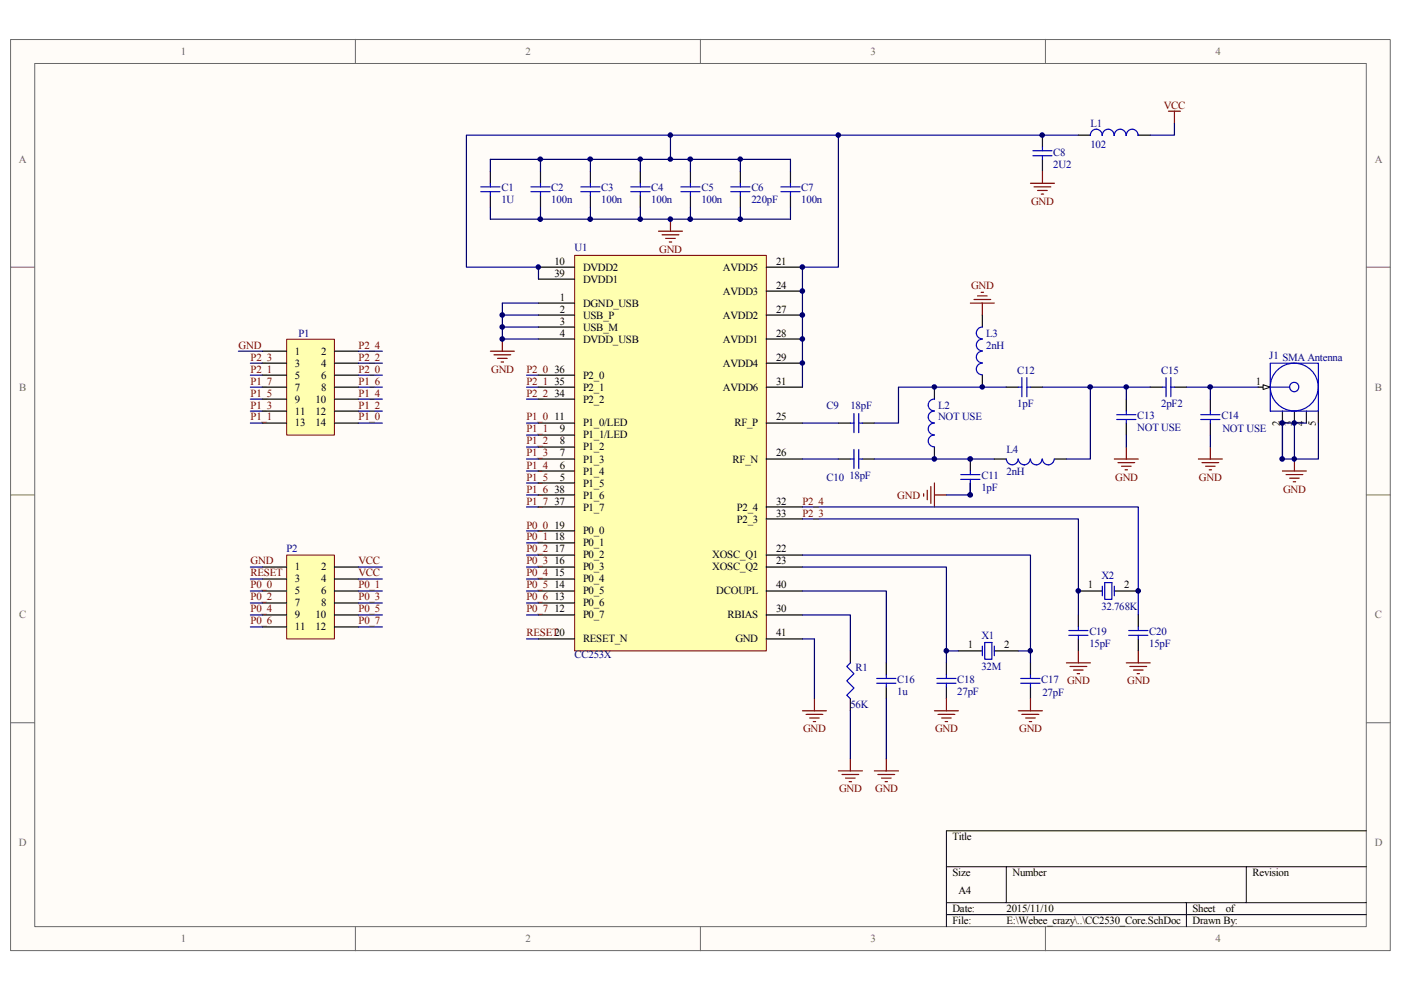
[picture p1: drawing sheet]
<svg xmlns="http://www.w3.org/2000/svg" width="297mm" height="210mm" viewBox="0 0 297 210" stroke-linecap="round" stroke-linejoin="round" font-family="sans-serif">
<path d="M2.3 8.4h292.5v193.1h-292.5z" fill="#fffcf8"/>
<path d="M2.2 8.4h292.6v193.1h-292.6z" fill="none" stroke="#696969" stroke-width=".21"/>
<path d="M7.4 13.5h282.3v183h-282.3z" fill="#fffcf8"/>
<g fill="none" stroke="#696969" stroke-width=".21">
<path d="M7.4 13.5h282.3v183h-282.3zM75.3 8.3v5.1M148.5 8.3v5.1M221.7 8.3v5.1M2.2 56.6h5.1M289.7 56.6h5.1M2.2 104.9h5.1M289.7 104.9h5.1M2.2 153.2h5.1M289.7 153.2h5.1M75.3 196.5v5.1M148.5 196.5v5.1"/>
<path d="M221.7 196.5v5.1"/>
</g>
<path d="M289.7 176.1h-89v20.4M200.7 183.8h89M200.7 191.4h89M200.7 193.9h89M213.4 183.8v7.6M251.5 191.4v5.1M264.2 183.8v7.6" fill="none" stroke="#000" stroke-width=".21"/>
<path d="M121.9 54.2h40.6v83.8h-40.6z" fill="#ffffb0"/>
<path d="M121.8 54.1h40.7v83.9h-40.7z" fill="none" stroke="#800000" stroke-width=".21"/>
<g fill="none" stroke="#000" stroke-width=".25">
<path d="M114.2 56.6h7.6M114.2 59.2h7.6M162.5 56.6h7.6M114.2 64.3h7.6M114.2 66.8h7.6M114.2 69.3h7.6M114.2 71.9h7.6M114.2 79.5h7.6M162.5 66.8h7.6M162.5 71.9h7.6M162.5 61.7h7.6M162.5 77h7.6"/>
<path d="M208.3 66.8v2.5M208.3 79.5v2.6M114.2 84.6h7.6M114.2 82.1h7.6M114.2 89.7h7.6M114.2 92.2h7.6M114.2 94.8h7.6M114.2 97.3h7.6M114.2 99.9h7.6M162.5 82.1h7.6M162.5 89.7h7.6M162.5 97.3h7.6"/>
<path d="M177.8 89.7h2.5M177.8 97.3h2.5M182.8 89.7h2.6M182.8 97.3h2.6M198.1 82.1v2.5M198.1 94.8v2.5M205.7 97.3v2.6M210.8 97.3h2.6M213.4 82.1h2.5M218.5 82.1h2.5M223.6 97.3h2.5M238.8 84.6v2.6"/>
<path d="M238.8 89.7v2.5M243.9 82.1h2.6M249 82.1h2.5M256.6 84.6v2.6M256.6 89.7v2.5M266.8 82.1h2.5M279.5 87.2v2.5M114.2 102.4h7.6M114.2 104.9h7.6M114.2 107.5h7.6M114.2 112.6h7.6M114.2 115.1h7.6"/>
<path d="M114.2 117.7h7.6M162.5 107.5h7.6M162.5 117.7h7.6M162.5 110h7.6M205.7 102.4v2.5M114.2 120.2h7.6M114.2 122.8h7.6M114.2 125.3h7.6M114.2 127.8h7.6M114.2 130.4h7.6M114.2 135.5h7.6M162.5 120.2h7.6"/>
<path d="M162.5 125.3h7.6M162.5 130.4h7.6M162.5 135.5h7.6M203.2 138h5.1M210.8 138h5.1"/>
</g>
<g fill="none" stroke="#00f" stroke-width=".25">
<path d="M208.3 77a1.23 1.23 0 0 0-1.3 1.2 1.23 1.23 0 0 0 1.3 1.3M208.3 74.5a1.23 1.23 0 0 0-1.3 1.2 1.23 1.23 0 0 0 1.3 1.2M208.3 71.9a1.23 1.23 0 0 0-1.3 1.3 1.23 1.23 0 0 0 1.3 1.2M208.3 69.3a1.26 1.26 0 0 0-1.3 1.3 1.23 1.23 0 0 0 1.3 1.2M180.3 89.7h.8M180.3 97.3h.8M181.1 87.7v4M181.1 95.3v4.1M182.1 87.7v4M182.1 95.3v4.1M182.1 89.7h.7M182.1 97.3h.7"/>
<path d="M198.1 84.6a1.27 1.27 0 0 0-1.3 1.3 1.27 1.27 0 0 0 1.3 1.3 1.27 1.27 0 0 0-1.3 1.2 1.27 1.27 0 0 0 1.3 1.3 1.27 1.27 0 0 0-1.3 1.3 1.27 1.27 0 0 0 1.3 1.2 1.25 1.25 0 0 0-1.3 1.3 1.25 1.25 0 0 0 1.3 1.2M205.7 99.9v.7M213.4 97.3a1.25 1.25 0 0 0 1.2 1.3 1.25 1.25 0 0 0 1.3-1.3M215.9 97.3a1.29 1.29 0 0 0 1.3 1.3 1.23 1.23 0 0 0 1.2-1.3M215.9 82.1h.8M216.7 80.1v4M217.7 80.1v4M217.7 82.1h.8M218.5 97.3a1.23 1.23 0 0 0 1.2 1.3 1.23 1.23 0 0 0 1.2-1.3M221 97.3a1.25 1.25 0 0 0 1.3 1.3 1.25 1.25 0 0 0 1.2-1.3M236.8 87.9h4M236.8 88.9h4"/>
<path d="M238.8 87.2v.7M238.8 88.9v.8M246.5 82.1h.7M247.2 80.1v4M248.2 82.1h.8M248.2 80.1v4M254.6 87.9h4.1M254.6 88.9h4.1M256.6 87.2v.7M256.6 88.9v.8M203.7 100.6h4.1M203.7 101.6h4.1"/>
<path d="M205.7 101.6v.8M208.3 137v2M208.8 136.2h1.5v3.6h-1.5zM210.8 137v2"/>
<circle cx="274.4" cy="82.1" r=".98"/>
<circle cx="274.4" cy="82.1" r="5.1"/>
</g>
<path d="M170.1 89.7h7.7M170.1 97.3h7.7M185.4 97.3h25.4M213.4 82.1h-22.9v7.6h-5.1M221 82.1h10.2v15.2h-5.1M231.2 82.1h12.7M238.8 82.1v2.5M238.8 92.2v2.6M251.5 82.1h5.1v2.5M256.6 92.2v2.6M205.7 102.4v2.5h-5" fill="none" stroke="#000080" stroke-width=".25"/>
<g fill="none" stroke="#800000" stroke-width=".25">
<path d="M205.7 64.3h5.1M206.5 63.5h3.6M207.3 62.7h2M208 62h.5M208.3 64.3v2.5M236.3 97.3h5M237 98.1h3.6M237.8 98.8h2M238.5 99.6h.6M238.8 94.8v2.5M254.1 97.3h5.1M254.8 98.1h3.6"/>
<path d="M255.6 98.8h2M256.4 99.6h.5M256.6 94.8v2.5M195.8 104.7v.5M196.6 103.9v2.1M197.4 103.2v3.5M198.1 102.4v5.1M198.1 104.9h2.6"/>
</g>
<path d="M267.8 81.6l1.5 .5-1.5 .5z" fill="#fffcf8"/>
<path d="M267.8 81.6l1.5 .5-1.5 .5z" fill="none" stroke="#000" stroke-width=".21"/>
<g fill="none" stroke="#000" stroke-width=".25">
<path d="M104 36.3v2.6M114.6 36.3v2.6M125.2 36.3v2.6M135.8 36.3v2.6M146.4 36.3v2.6M157 36.3v2.6M167.6 36.3v2.6M221 28.7v2.5M221 33.8v2.5M228.6 28.7h2.6M241.3 28.7h2.6M104 41.4v2.5"/>
<path d="M114.6 41.4v2.5M125.2 41.4v2.5M135.8 41.4v2.5M146.4 41.4v2.5M157 41.4v2.5M167.6 41.4v2.5M271.9 87.2v2.5M274.4 87.2v2.5M277 87.2v2.5M180.3 138v2.5M228.6 125.3h5.1M228.6 130.4v2.5"/>
<path d="M228.6 135.5v2.5M236.3 125.3h5M241.3 130.4v2.5M241.3 135.5v2.5M180.3 148.2v2.5M187.9 140.5v2.6M187.9 145.6v2.6M200.7 140.5v2.6M200.7 145.6v2.6M218.5 140.5v2.6M218.5 145.6v2.6"/>
</g>
<g fill="none" stroke="#00f" stroke-width=".25">
<path d="M101.9 39.6h4.1M104 38.9v.7M112.6 39.6h4M114.6 38.9v.7M123.1 39.6h4.1M125.2 38.9v.7M133.7 39.6h4.1M135.8 38.9v.7M144.4 39.6h4M146.4 38.9v.7M154.9 39.6h4.1M157 38.9v.7"/>
<path d="M165.6 39.6h4M167.6 38.9v.7M219 33h4.1M219 32h4.1M221 31.2v.8M221 33v.8M231.2 28.7a1.25 1.25 0 0 1 1.2-1.3 1.25 1.25 0 0 1 1.3 1.3 1.25 1.25 0 0 1 1.3-1.3 1.25 1.25 0 0 1 1.2 1.3h.1a1.25 1.25 0 0 1 1.2-1.3 1.25 1.25 0 0 1 1.3 1.3M238.8 28.7a1.25 1.25 0 0 1 1.2-1.3 1.25 1.25 0 0 1 1.3 1.3M101.9 40.6h4.1M104 40.6v.8M112.6 40.6h4M114.6 40.6v.8"/>
<path d="M123.1 40.6h4.1M125.2 40.6v.8M133.7 40.6h4.1M135.8 40.6v.8M144.4 40.6h4M146.4 40.6v.8M154.9 40.6h4.1M157 40.6v.8M165.6 40.6h4M167.6 40.6v.8M269.3 77h10.2v10.2h-10.2zM269.3 82.1h4.1"/>
<path d="M226.6 134.7h4.1M226.6 133.7h4.1M228.6 132.9v.8M228.6 134.7v.8M233.7 124.3v2M234.2 123.5h1.6v3.6h-1.6zM236.3 124.3v2M239.3 134.7h4.1M239.3 133.7h4.1M241.3 132.9v.8M241.3 134.7v.8M180.3 140.5l-.8 .8 1.6 1.5-1.6 1.6 1.6 1.5-1.6 1.5 .8 .8"/>
<path d="M185.9 144.9h4M185.9 143.8h4M187.9 143.1v.7M187.9 144.9v.7M198.6 144.9h4.1M198.6 143.8h4.1M200.7 143.1v.7M200.7 144.9v.7M216.4 144.9h4.1M216.4 143.8h4.1M218.5 143.1v.7M218.5 144.9v.7"/>
</g>
<g fill="none" stroke="#000080" stroke-width=".25">
<path d="M104 33.8h63.6M142.2 28.7v5.1M177.8 28.7v27.9h-7.7v25.5M228.6 28.7h-129.7v27.9h15.3v2.6M249 26.1v2.6h-5.1M104 46.5h63.6M106.5 66.8h7.7M106.5 69.3h7.7M114.2 64.3h-7.7v7.6h7.7M256.6 82.1h10.2M271.9 89.7v7.6h7.6v-7.6M274.4 89.7h-2.5v7.6"/>
<path d="M277 89.7h-2.6v7.6M170.1 117.7h48.4v22.8M170.1 110h58.5v20.4M170.1 107.5h71.2v22.9M205.7 102.4v2.5M170.1 120.2h30.6v20.3M170.1 130.4h10.2v7.6M170.1 125.3h17.8v15.2M170.1 135.5h2.6v12.7M200.7 138h2.5M215.9 138h2.6M180.3 150.7v10.2"/>
<path d="M187.9 148.2v12.7"/>
</g>
<g fill="none" stroke="#800000" stroke-width=".25">
<path d="M218.5 38.9h5.1M219.2 39.6h3.6M221 36.3v2.6M247.7 23.6h2.6M249 23.6v2.5M139.6 49h5.1M140.4 49.8h3.5M141.1 50.5h2.1M141.9 51.3h.5M142.2 46.5v2.5M220 40.4h2M220.8 41.1h.5"/>
<path d="M104 74.5h5M104.7 75.2h3.6M105.5 76h2M106.3 76.8h.5M106.5 71.9v2.6M271.9 99.9h5.1M274.4 97.3v2.6M272.7 100.6h3.5M273.4 101.4h2.1M274.2 102.2h.5M228.6 138v2.5M241.3 138v2.5"/>
<path d="M170.1 150.7h5.1M170.9 151.5h3.6M171.7 152.2h2M172.4 153h.5M172.7 148.2v2.5M198.1 150.7h5.1M198.9 151.5h3.5M199.6 152.2h2.1M200.4 153h.5M200.7 148.2v2.5M215.9 150.7h5.1M216.7 151.5h3.6"/>
<path d="M217.5 152.2h2M218.2 153h.5M218.5 148.2v2.5M226.1 140.5h5.1M226.9 141.3h3.5M227.6 142.1h2.1M228.4 142.8h.5M238.8 140.5h5.1M239.6 141.3h3.5M240.3 142.1h2.1M241.1 142.8h.5M177.8 163.4h5"/>
<path d="M178.5 164.2h3.6M179.3 165h2M180 165.7h.5M180.3 160.9v2.5M185.4 163.4h5.1M186.1 164.2h3.6M186.9 165h2M187.7 165.7h.5M187.9 160.9v2.5"/>
</g>
<path d="M60.8 72h10.1v20.2h-10.1z" fill="#ffffb0"/>
<path d="M60.8 71.9h10.1v20.3h-10.1z" fill="none" stroke="#800000" stroke-width=".21"/>
<g fill="none" stroke="#000" stroke-width=".25">
<path d="M55.7 74.5h5M55.7 77h5M55.7 79.5h5M70.9 74.5h5.1M70.9 77h5.1M70.9 79.5h5.1M55.7 82.1h5M55.7 84.6h5M55.7 87.2h5M55.7 89.7h5M70.9 82.1h5.1M70.9 84.6h5.1"/>
<path d="M70.9 87.2h5.1M70.9 89.7h5.1"/>
</g>
<path d="M60.8 117.7h10.1v17.8h-10.1z" fill="#ffffb0"/>
<path d="M60.8 117.7h10.1v17.8h-10.1z" fill="none" stroke="#800000" stroke-width=".21"/>
<path d="M55.7 120.2h5M55.7 122.8h5M55.7 125.3h5M55.7 127.8h5M55.7 130.4h5M55.7 132.9h5M70.9 120.2h5.1M70.9 122.8h5.1M70.9 125.3h5.1M70.9 127.8h5.1M70.9 130.4h5.1M70.9 132.9h5.1" fill="none" stroke="#000" stroke-width=".25"/>
<g fill="none" stroke="#000080" stroke-width=".25">
<path d="M104 33.8v2.5M114.6 33.8v2.5M125.2 33.8v2.5M135.8 33.8v2.5M146.4 33.8v2.5M157 33.8v2.5M167.6 33.8v2.5M104 43.9v2.6M114.6 43.9v2.6M125.2 43.9v2.6M135.8 43.9v2.6M146.4 43.9v2.6"/>
<path d="M157 43.9v2.6M167.6 43.9v2.6M50.5 74.5h5.2M53.1 79.5h2.6M53.1 77h2.6M76 79.5h5.1M76 74.5h5.1M76 77h5.1M111.6 79.5h2.6M53.1 82.1h2.6M53.1 84.6h2.6M53.1 89.7h2.6"/>
<path d="M53.1 87.2h2.6M76 82.1h5.1M76 84.6h5.1M76 89.7h5.1M76 87.2h5.1M111.6 82.1h2.6M111.6 84.6h2.6M111.6 89.7h2.6M111.6 92.2h2.6M111.6 94.8h2.6M111.6 97.3h2.6M111.6 99.9h2.6"/>
<path d="M111.6 102.4h2.6M111.6 104.9h2.6M111.6 112.6h2.6M111.6 115.1h2.6M111.6 117.7h2.6M111.6 107.5h2.6M53.1 120.2h2.6M53.1 122.8h2.6M53.1 125.3h2.6M53.1 127.8h2.6M53.1 130.4h2.6M53.1 132.9h2.6"/>
<path d="M76 120.2h5.1M76 122.8h5.1M76 125.3h5.1M76 127.8h5.1M76 130.4h5.1M76 132.9h5.1M111.6 120.2h2.6M111.6 122.8h2.6M111.6 125.3h2.6M111.6 127.8h2.6M111.6 130.4h2.6M111.6 135.5h2.6"/>
</g>
<circle cx="106.5" cy="71.9" r=".48" fill="#000080"/>
<circle cx="106.5" cy="71.9" r=".48" fill="none" stroke="#000080" stroke-width=".21"/>
<circle cx="106.5" cy="69.3" r=".49" fill="#000080"/>
<circle cx="106.5" cy="69.3" r=".49" fill="none" stroke="#000080" stroke-width=".21"/>
<circle cx="106.5" cy="66.8" r=".49" fill="#000080"/>
<circle cx="106.5" cy="66.8" r=".49" fill="none" stroke="#000080" stroke-width=".21"/>
<circle cx="114.1" cy="56.6" r=".48" fill="#000080"/>
<circle cx="114.1" cy="56.6" r=".48" fill="none" stroke="#000080" stroke-width=".21"/>
<circle cx="114.6" cy="46.5" r=".49" fill="#000080"/>
<circle cx="114.6" cy="46.5" r=".49" fill="none" stroke="#000080" stroke-width=".21"/>
<circle cx="114.6" cy="33.7" r=".48" fill="#000080"/>
<circle cx="114.6" cy="33.7" r=".48" fill="none" stroke="#000080" stroke-width=".21"/>
<circle cx="125.1" cy="46.5" r=".49" fill="#000080"/>
<circle cx="125.1" cy="46.5" r=".49" fill="none" stroke="#000080" stroke-width=".21"/>
<circle cx="125.2" cy="33.7" r=".48" fill="#000080"/>
<circle cx="125.2" cy="33.7" r=".48" fill="none" stroke="#000080" stroke-width=".21"/>
<circle cx="135.7" cy="46.5" r=".48" fill="#000080"/>
<circle cx="135.7" cy="46.5" r=".48" fill="none" stroke="#000080" stroke-width=".21"/>
<circle cx="135.8" cy="33.7" r=".47" fill="#000080"/>
<circle cx="135.8" cy="33.7" r=".47" fill="none" stroke="#000080" stroke-width=".21"/>
<circle cx="142.1" cy="46.5" r=".49" fill="#000080"/>
<circle cx="142.1" cy="46.5" r=".49" fill="none" stroke="#000080" stroke-width=".21"/>
<circle cx="142.1" cy="33.7" r=".48" fill="#000080"/>
<circle cx="142.1" cy="33.7" r=".48" fill="none" stroke="#000080" stroke-width=".21"/>
<circle cx="142.1" cy="28.6" r=".49" fill="#000080"/>
<circle cx="142.1" cy="28.6" r=".49" fill="none" stroke="#000080" stroke-width=".21"/>
<circle cx="146.4" cy="46.5" r=".49" fill="#000080"/>
<circle cx="146.4" cy="46.5" r=".49" fill="none" stroke="#000080" stroke-width=".21"/>
<circle cx="146.4" cy="33.7" r=".48" fill="#000080"/>
<circle cx="146.4" cy="33.7" r=".48" fill="none" stroke="#000080" stroke-width=".21"/>
<circle cx="156.9" cy="46.5" r=".49" fill="#000080"/>
<circle cx="156.9" cy="46.5" r=".49" fill="none" stroke="#000080" stroke-width=".21"/>
<circle cx="157" cy="33.7" r=".48" fill="#000080"/>
<circle cx="157" cy="33.7" r=".48" fill="none" stroke="#000080" stroke-width=".21"/>
<circle cx="170.1" cy="77" r=".48" fill="#000080"/>
<circle cx="170.1" cy="77" r=".48" fill="none" stroke="#000080" stroke-width=".21"/>
<circle cx="170.1" cy="71.9" r=".49" fill="#000080"/>
<circle cx="170.1" cy="71.9" r=".49" fill="none" stroke="#000080" stroke-width=".21"/>
<circle cx="170.1" cy="66.8" r=".49" fill="#000080"/>
<circle cx="170.1" cy="66.8" r=".49" fill="none" stroke="#000080" stroke-width=".21"/>
<circle cx="170.1" cy="61.7" r=".49" fill="#000080"/>
<circle cx="170.1" cy="61.7" r=".49" fill="none" stroke="#000080" stroke-width=".21"/>
<circle cx="170.1" cy="56.6" r=".49" fill="#000080"/>
<circle cx="170.1" cy="56.6" r=".49" fill="none" stroke="#000080" stroke-width=".21"/>
<circle cx="177.7" cy="28.6" r=".49" fill="#000080"/>
<circle cx="177.7" cy="28.6" r=".49" fill="none" stroke="#000080" stroke-width=".21"/>
<circle cx="198.1" cy="97.3" r=".49" fill="#000080"/>
<circle cx="198.1" cy="97.3" r=".49" fill="none" stroke="#000080" stroke-width=".21"/>
<circle cx="198.1" cy="82" r=".48" fill="#000080"/>
<circle cx="198.1" cy="82" r=".48" fill="none" stroke="#000080" stroke-width=".21"/>
<circle cx="200.6" cy="138" r=".49" fill="#000080"/>
<circle cx="200.6" cy="138" r=".49" fill="none" stroke="#000080" stroke-width=".21"/>
<circle cx="205.7" cy="104.9" r=".49" fill="#000080"/>
<circle cx="205.7" cy="104.9" r=".49" fill="none" stroke="#000080" stroke-width=".21"/>
<circle cx="205.7" cy="97.3" r=".49" fill="#000080"/>
<circle cx="205.7" cy="97.3" r=".49" fill="none" stroke="#000080" stroke-width=".21"/>
<circle cx="208.3" cy="82" r=".48" fill="#000080"/>
<circle cx="208.3" cy="82" r=".48" fill="none" stroke="#000080" stroke-width=".21"/>
<circle cx="218.4" cy="138" r=".48" fill="#000080"/>
<circle cx="218.4" cy="138" r=".48" fill="none" stroke="#000080" stroke-width=".21"/>
<circle cx="221" cy="28.6" r=".48" fill="#000080"/>
<circle cx="221" cy="28.6" r=".48" fill="none" stroke="#000080" stroke-width=".21"/>
<circle cx="228.6" cy="125.3" r=".49" fill="#000080"/>
<circle cx="228.6" cy="125.3" r=".49" fill="none" stroke="#000080" stroke-width=".21"/>
<circle cx="231.2" cy="82" r=".48" fill="#000080"/>
<circle cx="231.2" cy="82" r=".48" fill="none" stroke="#000080" stroke-width=".21"/>
<circle cx="238.8" cy="82" r=".48" fill="#000080"/>
<circle cx="238.8" cy="82" r=".48" fill="none" stroke="#000080" stroke-width=".21"/>
<circle cx="241.3" cy="125.3" r=".49" fill="#000080"/>
<circle cx="241.3" cy="125.3" r=".49" fill="none" stroke="#000080" stroke-width=".21"/>
<circle cx="256.6" cy="82" r=".48" fill="#000080"/>
<circle cx="256.6" cy="82" r=".48" fill="none" stroke="#000080" stroke-width=".21"/>
<circle cx="271.8" cy="97.3" r=".49" fill="#000080"/>
<circle cx="271.8" cy="97.3" r=".49" fill="none" stroke="#000080" stroke-width=".21"/>
<circle cx="271.8" cy="89.7" r=".49" fill="#000080"/>
<circle cx="271.8" cy="89.7" r=".49" fill="none" stroke="#000080" stroke-width=".21"/>
<circle cx="274.4" cy="97.3" r=".48" fill="#000080"/>
<circle cx="274.4" cy="97.3" r=".48" fill="none" stroke="#000080" stroke-width=".21"/>
<circle cx="274.4" cy="89.7" r=".48" fill="#000080"/>
<circle cx="274.4" cy="89.7" r=".48" fill="none" stroke="#000080" stroke-width=".21"/>
<g font-size="2.3" fill="#696969">
<text x="38.3" y="11.6">1</text>
<text x="111.4" y="11.6">2</text>
<text x="184.6" y="11.6">3</text>
<text x="257.7" y="11.6">4</text>
<text x="4" y="34.5">A</text>
<text x="291.5" y="34.5">A</text>
<text x="4.1" y="82.8">B</text>
<text x="291.5" y="82.8">B</text>
<text x="4.1" y="131.1">C</text>
<text x="291.5" y="131.1">C</text>
<text x="4" y="179.4">D</text>
<text x="291.5" y="179.4">D</text>
<text x="38.3" y="199.8">1</text>
<text x="111.4" y="199.8">2</text>
<text x="184.6" y="199.8">3</text>
<text x="257.7" y="199.8">4</text>
</g>
<g font-size="2.3" fill="#800000">
<text x="246.8" y="23.1">VCC</text>
<text x="218.6" y="43.4">GND</text>
<text x="139.7" y="53.6">GND</text>
<text x="205.9" y="61.2">GND</text>
<text x="50.6" y="73.9">GND</text>
<text x="53.1" y="76.5">P2_3</text>
<text x="76" y="76.5">P2_2</text>
<text x="76" y="73.9">P2_4</text>
<text x="53.1" y="79">P2_1</text>
<text x="53.1" y="81.5">P1_7</text>
<text x="76" y="79">P2_0</text>
<text x="76" y="81.5">P1_6</text>
<text x="104.1" y="79">GND</text>
<text x="111.6" y="79">P2_0</text>
<text x="111.6" y="81.5">P2_1</text>
<text x="53.1" y="89.2">P1_1</text>
<text x="53.1" y="86.6">P1_3</text>
<text x="53.1" y="84.1">P1_5</text>
<text x="76" y="89.2">P1_0</text>
<text x="76" y="86.6">P1_2</text>
<text x="76" y="84.1">P1_4</text>
<text x="111.6" y="84.1">P2_2</text>
<text x="111.6" y="89.2">P1_0</text>
<text x="111.6" y="91.7">P1_1</text>
<text x="111.6" y="94.2">P1_2</text>
<text x="111.6" y="96.8">P1_3</text>
<text x="111.6" y="99.4">P1_4</text>
<text x="111.6" y="101.9">P1_5</text>
<text x="236.4" y="101.9">GND</text>
<text x="254.2" y="101.9">GND</text>
<text x="111.6" y="104.4">P1_6</text>
<text x="111.6" y="107">P1_7</text>
<text x="170.1" y="107">P2_4</text>
<text x="190.2" y="105.7">GND</text>
<text x="272" y="104.4">GND</text>
<text x="111.6" y="112.1">P0_0</text>
<text x="170.1" y="109.5">P2_3</text>
<text x="53.1" y="119.7">GND</text>
<text x="76" y="119.7">VCC</text>
<text x="111.6" y="114.6">P0_1</text>
<text x="111.6" y="117.1">P0_2</text>
<text x="111.6" y="119.7">P0_3</text>
<text x="53.1" y="122.2">RESET</text>
<text x="53.1" y="124.8">P0_0</text>
<text x="76" y="124.8">P0_1</text>
<text x="76" y="122.2">VCC</text>
<text x="111.6" y="122.2">P0_4</text>
<text x="111.6" y="124.8">P0_5</text>
<text x="53.1" y="127.3">P0_2</text>
<text x="53.1" y="129.8">P0_4</text>
<text x="76" y="127.3">P0_3</text>
<text x="76" y="129.8">P0_5</text>
<text x="111.6" y="127.3">P0_6</text>
<text x="111.6" y="129.8">P0_7</text>
<text x="53.1" y="132.4">P0_6</text>
<text x="76" y="132.4">P0_7</text>
<text x="111.6" y="134.9">RESET20</text>
<text x="226.2" y="145.1">GND</text>
<text x="239" y="145.1">GND</text>
<text x="170.3" y="155.3">GND</text>
<text x="198.2" y="155.3">GND</text>
<text x="216.1" y="155.3">GND</text>
<text x="177.9" y="168">GND</text>
<text x="185.5" y="168">GND</text>
</g>
<g font-size="2.3" fill="#000080">
<text x="231.2" y="26.9">L1</text>
<text x="223.3" y="35.5">2U2</text>
<text x="223.3" y="33">C8</text>
<text x="231.2" y="31.5">102</text>
<text x="106.3" y="40.6">C1</text>
<text x="116.9" y="40.6">C2</text>
<text x="127.5" y="40.6">C3</text>
<text x="138.1" y="40.6">C4</text>
<text x="148.7" y="40.6">C5</text>
<text x="159.3" y="40.6">C6</text>
<text x="169.9" y="40.6">C7</text>
<text x="106.3" y="43.1">1U</text>
<text x="116.9" y="43.1">100n</text>
<text x="127.5" y="43.1">100n</text>
<text x="138.1" y="43.1">100n</text>
<text x="148.7" y="43.1">100n</text>
<text x="159.3" y="43.1">220pF</text>
<text x="169.9" y="43.1">100n</text>
<text x="121.8" y="53.3">U1</text>
<text x="63.3" y="71.4">P1</text>
<text x="209.1" y="71.4">L3</text>
<text x="209.1" y="73.9">2nH</text>
<text x="269.1" y="76.2">J1 SMA Antenna</text>
<text x="215.7" y="79.2">C12</text>
<text x="246.2" y="79.2">C15</text>
<text x="175.2" y="86.6">C9</text>
<text x="180.3" y="86.6">18pF</text>
<text x="198.9" y="89.2">NOT USE</text>
<text x="198.9" y="86.6">L2</text>
<text x="215.7" y="86.4">1pF</text>
<text x="241.1" y="88.9">C13</text>
<text x="246.2" y="86.4">2pF2</text>
<text x="258.9" y="88.9">C14</text>
<text x="241.1" y="91.4">NOT USE</text>
<text x="259.2" y="91.7">NOT USE</text>
<text x="175.2" y="101.9">C10</text>
<text x="180.1" y="101.6">18pF</text>
<text x="208.1" y="101.6">C11</text>
<text x="213.4" y="100.6">2nH</text>
<text x="213.4" y="96">L4</text>
<text x="208.1" y="104.2">1pF</text>
<text x="60.7" y="117.1">P2</text>
<text x="233.5" y="122.7">X2</text>
<text x="233.5" y="129.3">32.768K</text>
<text x="208.1" y="135.4">X1</text>
<text x="231" y="137.2">15pF</text>
<text x="231" y="134.7">C19</text>
<text x="243.7" y="137.2">15pF</text>
<text x="243.7" y="134.7">C20</text>
<text x="121.8" y="139.5">CC253X</text>
<text x="181.4" y="142.3">R1</text>
<text x="208.1" y="142.1">32M</text>
<text x="190.2" y="147.4">1u</text>
<text x="190.2" y="144.9">C16</text>
<text x="202.9" y="147.4">27pF</text>
<text x="202.9" y="144.9">C18</text>
<text x="220.8" y="144.9">C17</text>
<text x="221" y="147.7">27pF</text>
<text x="180.3" y="150.2">56K</text>
</g>
<g font-size="2.3">
<text x="117.6" y="56.1">10</text>
<text x="117.6" y="58.7">39</text>
<text x="123.6" y="57.4">DVDD2</text>
<text x="123.6" y="59.9">DVDD1</text>
<text x="153.3" y="57.4">AVDD5</text>
<text x="164.5" y="56.1">21</text>
<text x="118.7" y="63.8">1</text>
<text x="123.6" y="65">DGND_USB</text>
<text x="153.3" y="62.5">AVDD3</text>
<text x="164.5" y="61.2">24</text>
<text x="118.7" y="66.3">2</text>
<text x="118.7" y="68.8">3</text>
<text x="118.7" y="71.4">4</text>
<text x="123.6" y="67.6">USB_P</text>
<text x="123.6" y="70.1">USB_M</text>
<text x="153.3" y="67.6">AVDD2</text>
<text x="164.5" y="66.3">27</text>
<text x="164.5" y="71.4">28</text>
<text x="62.5" y="75.2">1</text>
<text x="62.5" y="77.7">3</text>
<text x="68.1" y="75.2">2</text>
<text x="68.1" y="77.7">4</text>
<text x="123.6" y="72.6">DVDD_USB</text>
<text x="153.3" y="72.6">AVDD1</text>
<text x="153.3" y="77.7">AVDD4</text>
<text x="164.5" y="76.5">29</text>
<text x="62.5" y="80.3">5</text>
<text x="62.5" y="82.8">7</text>
<text x="68.1" y="80.3">6</text>
<text x="68.1" y="82.8">8</text>
<text x="117.6" y="81.5">35</text>
<text x="117.6" y="79">36</text>
<text x="123.6" y="82.8">P2_1</text>
<text x="123.6" y="80.3">P2_0</text>
<text x="153.3" y="82.8">AVDD6</text>
<text x="164.5" y="81.5">31</text>
<text x="266.2" y="81.5">1</text>
<text x="62.5" y="85.3">9</text>
<text x="62.5" y="87.9">11</text>
<text x="66.9" y="85.3">10</text>
<text x="66.9" y="87.9">12</text>
<text x="117.6" y="84.1">34</text>
<text x="117.6" y="89.2">11</text>
<text x="123.6" y="85.3">P2_2</text>
<text x="164.5" y="89.2">25</text>
<text x="62.5" y="90.4">13</text>
<text x="66.9" y="90.4">14</text>
<text x="118.7" y="91.7">9</text>
<text x="118.7" y="94.2">8</text>
<text x="123.6" y="90.4">P1_0/LED</text>
<text x="123.6" y="93">P1_1/LED</text>
<text x="123.6" y="95.5">P1_2</text>
<text x="155.7" y="90.4">RF_P</text>
<text x="271.4" y="90.3" transform="rotate(-90 271.4 90.3)">2</text>
<text x="273.9" y="90.3" transform="rotate(-90 273.9 90.3)">3</text>
<text x="276.4" y="90.3" transform="rotate(-90 276.4 90.3)">4</text>
<text x="279" y="90.3" transform="rotate(-90 279 90.3)">5</text>
<text x="118.7" y="96.8">7</text>
<text x="118.7" y="99.4">6</text>
<text x="118.7" y="101.9">5</text>
<text x="123.6" y="98.1">P1_3</text>
<text x="123.6" y="100.6">P1_4</text>
<text x="155.3" y="98.1">RF_N</text>
<text x="164.5" y="96.8">26</text>
<text x="117.6" y="104.4">38</text>
<text x="117.6" y="107">37</text>
<text x="123.6" y="103.2">P1_5</text>
<text x="123.6" y="105.7">P1_6</text>
<text x="164.5" y="107">32</text>
<text x="117.6" y="112.1">19</text>
<text x="123.6" y="108.2">P1_7</text>
<text x="123.6" y="113.3">P0_0</text>
<text x="156.2" y="108.2">P2_4</text>
<text x="156.2" y="110.8">P2_3</text>
<text x="164.5" y="109.5">33</text>
<text x="117.6" y="114.6">18</text>
<text x="117.6" y="117.1">17</text>
<text x="117.6" y="119.7">16</text>
<text x="123.6" y="115.9">P0_1</text>
<text x="123.6" y="118.4">P0_2</text>
<text x="151" y="118.4">XOSC_Q1</text>
<text x="164.5" y="117.1">22</text>
<text x="164.5" y="119.7">23</text>
<text x="62.5" y="120.9">1</text>
<text x="62.5" y="123.5">3</text>
<text x="68.1" y="120.9">2</text>
<text x="68.1" y="123.5">4</text>
<text x="117.6" y="122.2">15</text>
<text x="117.6" y="124.8">14</text>
<text x="123.6" y="120.9">P0_3</text>
<text x="123.6" y="123.5">P0_4</text>
<text x="151" y="120.9">XOSC_Q2</text>
<text x="164.5" y="124.8">40</text>
<text x="230.6" y="124.8">1</text>
<text x="238.3" y="124.8">2</text>
<text x="62.5" y="126">5</text>
<text x="62.5" y="128.6">7</text>
<text x="62.5" y="131.1">9</text>
<text x="66.9" y="131.1">10</text>
<text x="68.1" y="126">6</text>
<text x="68.1" y="128.6">8</text>
<text x="117.6" y="127.3">13</text>
<text x="117.6" y="129.8">12</text>
<text x="123.6" y="126">P0_5</text>
<text x="123.6" y="128.6">P0_6</text>
<text x="123.6" y="131.1">P0_7</text>
<text x="151.8" y="126">DCOUPL</text>
<text x="154.3" y="131.1">RBIAS</text>
<text x="164.5" y="129.8">30</text>
<text x="62.5" y="133.6">11</text>
<text x="66.9" y="133.6">12</text>
<text x="123.6" y="136.2">RESET_N</text>
<text x="155.9" y="136.2">GND</text>
<text x="164.5" y="134.9">41</text>
<text x="205.2" y="137.5">1</text>
<text x="212.9" y="137.5">2</text>
<text x="201.9" y="178.1">Title</text>
<text x="201.9" y="185.8">Size</text>
<text x="214.7" y="185.8">Number</text>
<text x="265.6" y="185.8">Revision</text>
<text x="203.2" y="189.6">A4</text>
<text x="201.9" y="193.4">Date:</text>
<text x="201.9" y="196">File:</text>
<text x="213.4" y="193.4">2015/11/10</text>
<text x="213.4" y="196">E:\Webee_crazy\..\CC2530_Core.SchDoc</text>
<text x="252.8" y="193.4">Sheet</text>
<text x="252.8" y="196">Drawn By:</text>
<text x="259.9" y="193.4">of</text>
</g>
</svg>
